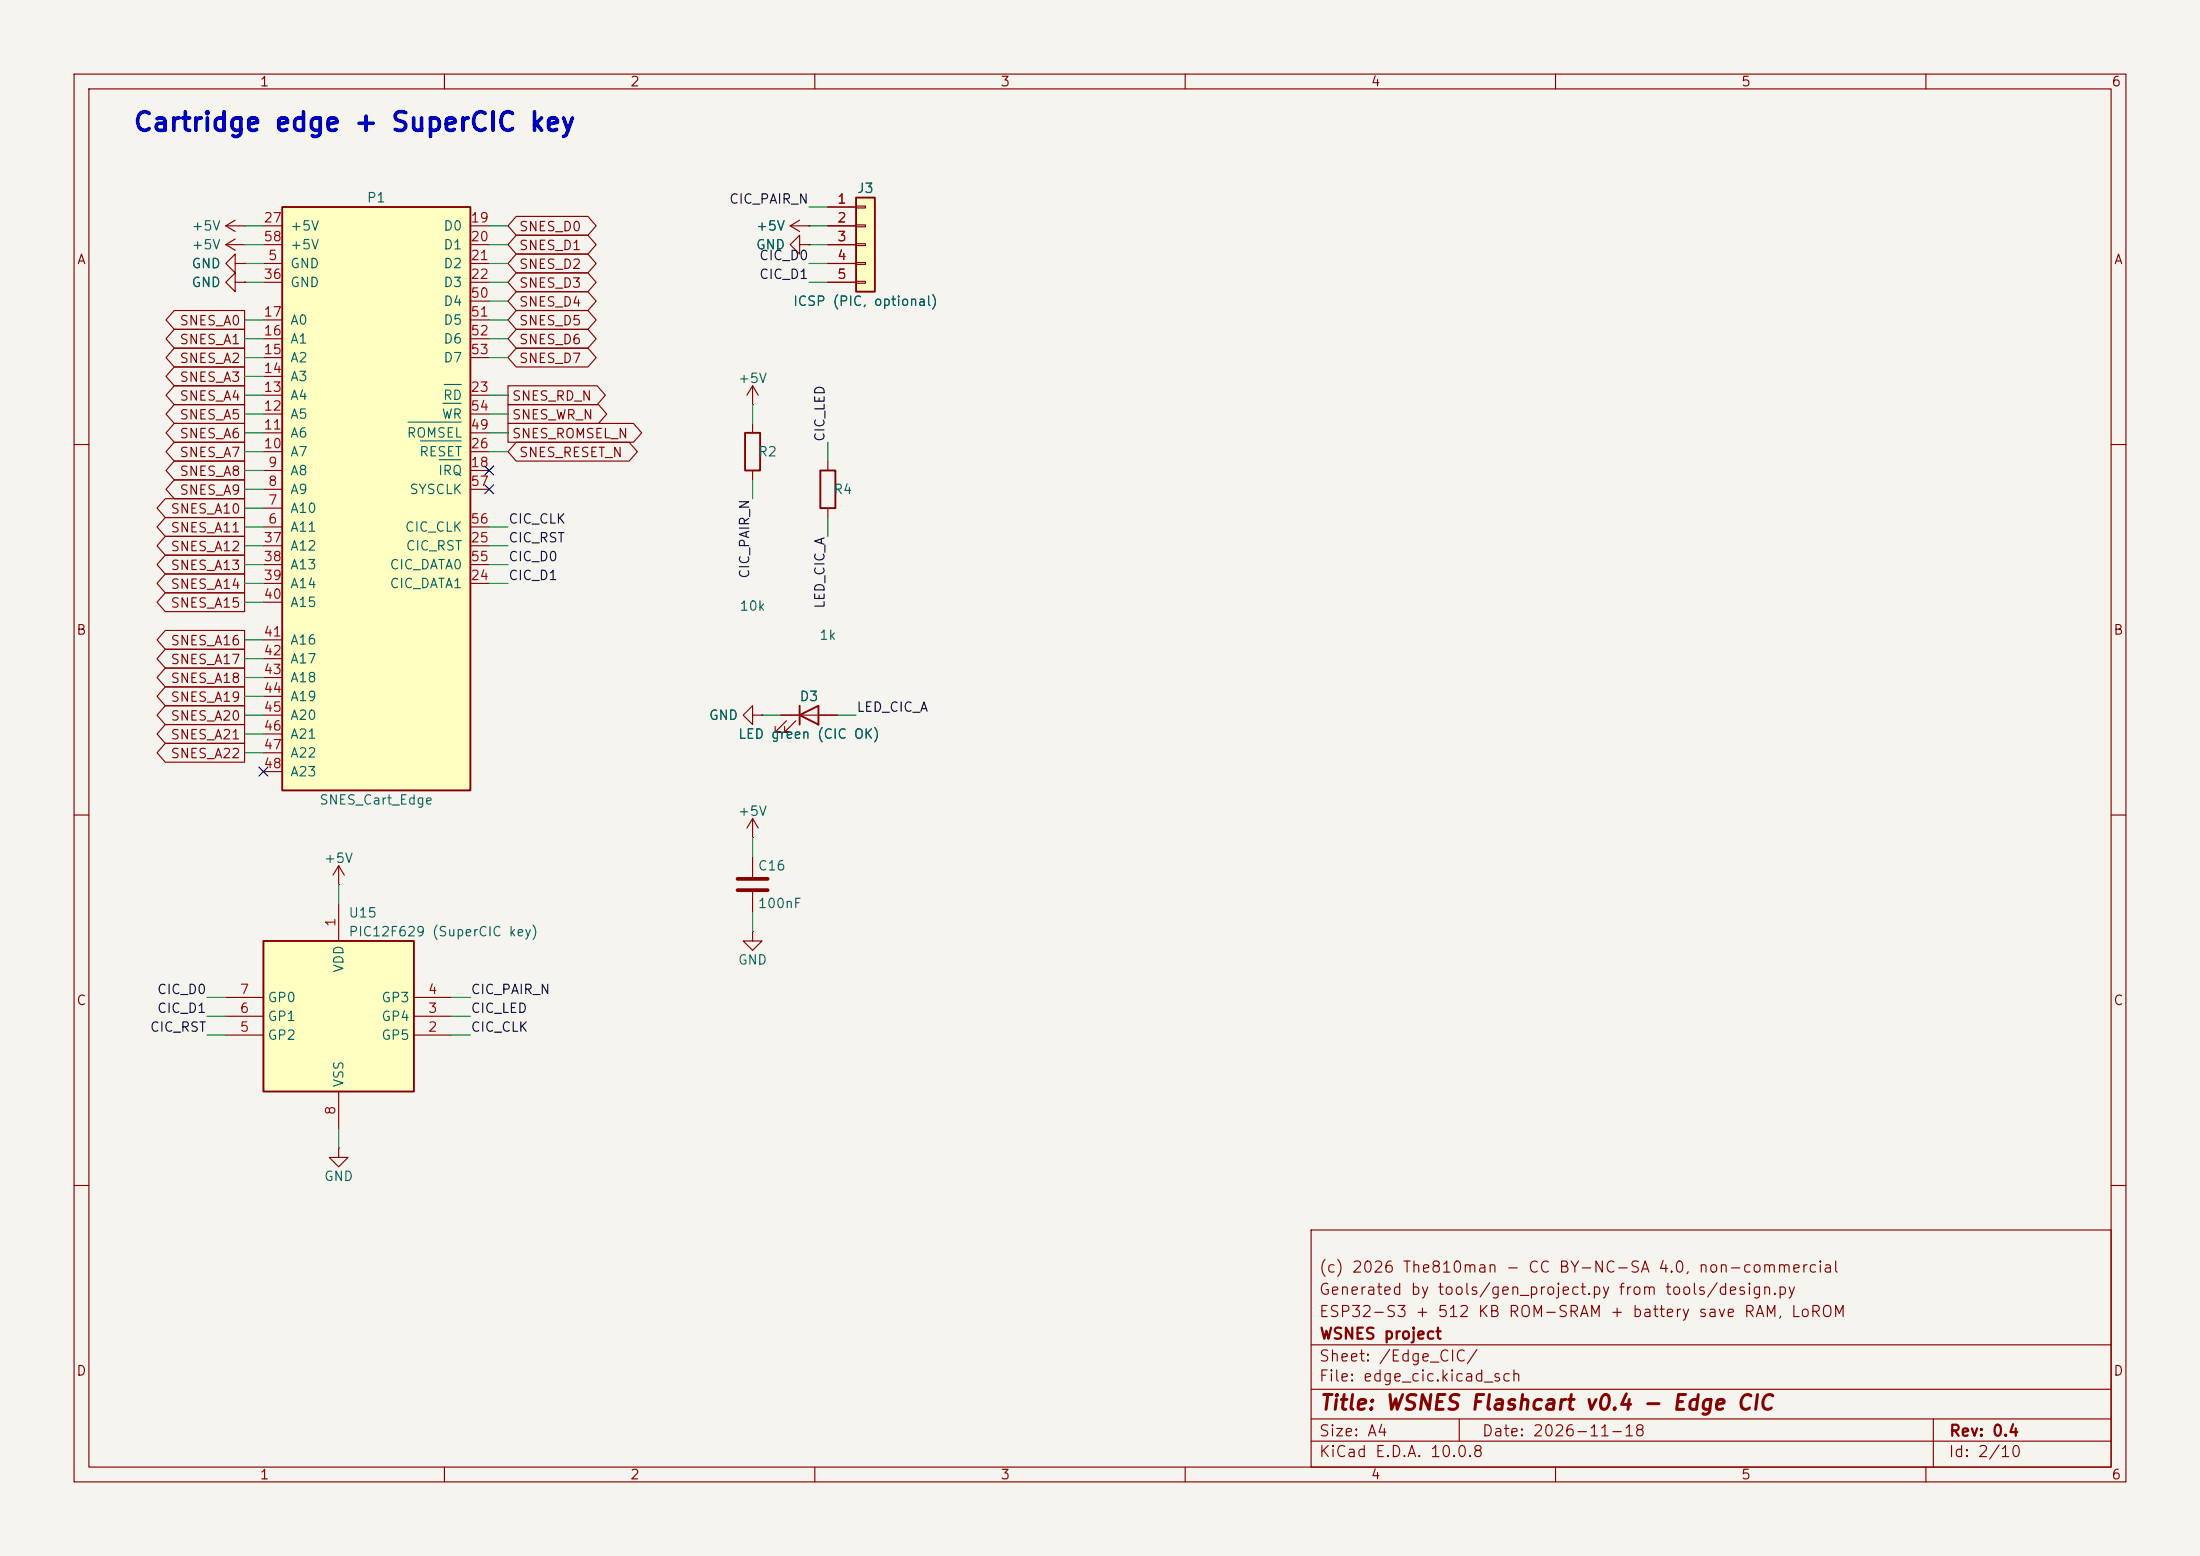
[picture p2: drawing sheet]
<svg xmlns="http://www.w3.org/2000/svg" width="297mm" height="210mm" viewBox="0 0 297 210" stroke-linecap="round" stroke-linejoin="round" font-family="sans-serif">
<path d="M0 0h297v210h-297z" fill="#f5f4ef" stroke="#f5f4ef" stroke-width=".14"/>
<g fill="none" stroke="#840000" stroke-width=".15">
<path d="M10 10h277v190h-277zM12 12h273v186h-273zM60 10v2M110 10v2M160 10v2M210 10v2M260 10v2M30.5 30.5h2.5M30.5 30.5l1.2 .7M31.7 35.6v-1.3l-1.2 1.3 1.2 1.2v-1.2h1.3M31.7 29.7l-1.2 .8M33 35.6h.1"/>
<path d="M33 30.5h.1M106.7 30.5l1.2 .7M106.7 30.5h2.5M107.9 33v-1.2l-1.2 1.2 1.2 1.3v-1.3h1.3M107.9 29.7l-1.2 .8M109.2 33h.1M109.2 30.5h.1M10 60h2M285 60h2M10 110h2M101.6 113h.1M101.6 110.5l-.8 1.3"/>
<path d="M101.6 110.5l.8 1.3M101.6 110.5v2.5M285 110h2M101.6 125.7v1.3h1.3l-1.3 1.3-1.3-1.3h1.3M101.6 125.7h.1M10 160h2M177 166h108v32h-108zM285 160h2M60 198v2M110 198v2M160 198v2M177 194.5h108"/>
<path d="M177 191.5h108M177 187.5h108M177 181.5h108M197 191.5v3M210 198v2M260 198v2M261 191.5v6.5"/>
</g>
<path d="M35.6 127h20.3v20.3h-20.3z" fill="#ffffc2"/>
<path d="M35.6 127h20.3v20.3h-20.3z" fill="none" stroke="#840000" stroke-width=".25"/>
<path d="M30.5 139.7h5.1M30.5 137.2h5.1M30.5 134.6h5.1M45.7 121.9v5.1M55.9 139.7h5.1M55.9 137.2h5.1M55.9 134.6h5.1M45.7 147.3v5.1" fill="none" stroke="#840000" stroke-width=".15"/>
<path d="M38.1 27.9h25.4v78.8h-25.4z" fill="#ffffc2"/>
<path d="M38.1 27.9h25.4v78.8h-25.4z" fill="none" stroke="#840000" stroke-width=".25"/>
<g fill="none" stroke="#840000" stroke-width=".15">
<path d="M35.6 35.6h2.5M35.6 30.5h2.5M35.6 33h2.5M35.6 38.1h2.5M63.5 35.6h2.5M63.5 30.5h2.5M63.5 33h2.5M63.5 38.1h2.5M35.6 58.4h2.5M35.6 55.9h2.5M35.6 53.3h2.5M35.6 50.8h2.5"/>
<path d="M35.6 48.3h2.5M35.6 45.7h2.5M35.6 43.2h2.5M63.5 58.4h2.5M63.5 55.9h2.5M63.5 53.3h2.5M63.5 48.3h2.5M63.5 45.7h2.5M63.5 43.2h2.5M63.5 40.6h2.5M35.6 71.1h2.5M35.6 68.6h2.5"/>
<path d="M35.6 66h2.5M35.6 63.5h2.5M35.6 61h2.5M35.6 78.7h2.5M35.6 73.7h2.5M35.6 76.2h2.5M63.5 71.1h2.5M63.5 66h2.5M63.5 63.5h2.5M63.5 61h2.5M63.5 78.7h2.5M63.5 73.7h2.5"/>
<path d="M63.5 76.2h2.5M35.6 81.3h2.5M35.6 86.4h2.5M35.6 88.9h2.5M35.6 91.4h2.5M35.6 94h2.5M35.6 96.5h2.5M35.6 99.1h2.5M35.6 101.6h2.5M35.6 104.1h2.5M45.7 119.4h.1M45.7 116.8l-.7 1.3"/>
<path d="M45.7 116.8l.8 1.3M45.7 116.8v2.6M101.6 115.6v2.8M101.6 120.4v2.8"/>
</g>
<path d="M55.1 57h7.2M56.8 59.5h5.5M59.8 54.4h2.5M60 51.9h2.3M59.3 62.1h3" fill="none" stroke="#006464" stroke-width=".15"/>
<path d="M99.6 118.6h4M99.6 120.1h4" fill="none" stroke="#840000" stroke-width=".51"/>
<path d="M115.6 26.7h2.5v12.7h-2.5z" fill="#ffffc2"/>
<path d="M115.6 26.7h2.5v12.7h-2.5zM100.6 58.4h2v5.1h-2zM110.7 63.5h2.1v5.1h-2.1zM107.9 96.5l2.6-1.2v2.5zM107.9 95.3v2.5" fill="none" stroke="#840000" stroke-width=".25"/>
<g fill="none" stroke="#840000" stroke-width=".15">
<path d="M30.5 33h2.5M30.5 33l1.2 .8M31.7 38.1v-1.3l-1.2 1.3 1.2 1.3v-1.3h1.3M31.7 32.3l-1.2 .7M33 33h.1M33 38.1h.1M33 35.6h.1M69.7 36.8h9.7l1.1 1.3-1.1 1.3h-9.7l-1.1-1.3zM69.7 39.4h9.7l1.1 1.2-1.1 1.3h-9.7l-1.1-1.3zM69.7 29.2h9.7l1.1 1.3-1.1 1.3h-9.7l-1.1-1.3zM69.7 31.7h9.7l1.1 1.3-1.1 1.3h-9.7l-1.1-1.3zM69.7 34.3h9.7l1.1 1.3-1.1 1.2h-9.7l-1.1-1.2z"/>
<path d="M109.2 30.5h.1M109.2 33h.1M111.8 27.9h3.8M111.8 30.5h3.8M111.8 33h3.8M111.8 35.6h3.8M111.8 38.1h3.8M115.6 27.8h1.2v.3h-1.2zM115.6 30.4h1.2v.2h-1.2zM115.6 32.9h1.2v.2h-1.2zM115.6 35.4h1.2v.3h-1.2zM115.6 38h1.2v.2h-1.2z"/>
<path d="M23.5 54.6h9.5v2.6h-9.5l-1.1-1.3zM23.5 57.1h9.5v2.6h-9.5l-1.1-1.3zM23.5 41.9h9.5v2.6h-9.5l-1.1-1.3zM23.5 59.7h9.5v2.5h-9.5l-1.1-1.2zM23.5 44.4h9.5v2.6h-9.5l-1.1-1.3zM23.5 47h9.5v2.5h-9.5l-1.1-1.2zM23.5 49.5h9.5v2.6h-9.5l-1.1-1.3zM23.5 52.1h9.5v2.5h-9.5l-1.1-1.3zM68.6 52.1h12l1.1 1.2-1.1 1.3h-12zM68.6 54.6h12.2l1.1 1.3-1.1 1.3h-12.2zM68.6 57.1h16.9l1.1 1.3-1.1 1.3h-16.9zM69.7 41.9h9.7l1.1 1.3-1.1 1.3h-9.7l-1.1-1.3z"/>
<path d="M69.7 44.4h9.7l1.1 1.3-1.1 1.3h-9.7l-1.1-1.3zM69.7 47h9.7l1.1 1.3-1.1 1.2h-9.7l-1.1-1.2zM69.7 59.7h15.2l1.1 1.3-1.1 1.2h-15.2l-1.1-1.2zM101.6 54.6h.1M101.6 52.1v2.5M101.6 57.2v1.2M101.6 52.1l-.8 1.2M101.6 52.1l.8 1.2M22.3 67.3h10.7v2.6h-10.7l-1.1-1.3zM22.3 69.8h10.7v2.6h-10.7l-1.1-1.3zM22.3 72.4h10.7v2.5h-10.7l-1.1-1.2zM22.3 74.9h10.7v2.6h-10.7l-1.1-1.3z"/>
<path d="M22.3 77.5h10.7v2.5h-10.7l-1.1-1.3zM23.5 62.2h9.5v2.6h-9.5l-1.1-1.3zM23.5 64.8h9.5v2.5h-9.5l-1.1-1.3zM101.6 63.5v1.3M111.8 62.2v1.3M111.8 68.6v1.3M22.3 80h10.7v2.6h-10.7l-1.1-1.3zM22.3 85.1h10.7v2.5h-10.7l-1.1-1.2zM22.3 87.6h10.7v2.6h-10.7l-1.1-1.3zM22.3 90.2h10.7v2.5h-10.7l-1.1-1.3zM22.3 92.7h10.7v2.6h-10.7l-1.1-1.3zM22.3 95.2h10.7v2.6h-10.7l-1.1-1.3z"/>
<path d="M22.3 97.8h10.7v2.5h-10.7l-1.1-1.2zM101.6 96.5v-1.2l-1.3 1.2 1.3 1.3v-1.3h1.3M102.9 96.5h.1M105.4 96.5h7.6M106.2 97.3l-1.6 1.5h.8h-.8v-.8M107.4 97.3l-1.5 1.5h.8h-.8v-.8M22.3 100.3h10.7v2.6h-10.7l-1.1-1.3zM45.7 154.9v1.3h1.3l-1.3 1.3-1.3-1.3h1.3M45.7 154.9h.1"/>
</g>
<g fill="none" stroke="#009600" stroke-width=".15">
<path d="M33 33h2.6M33 35.6h2.6M33 38.1h2.6M33 30.5h2.6M66 33h2.6M66 35.6h2.6M66 38.1h2.6M66 30.5h2.6M109.2 33h2.6M109.2 35.6h2.6M109.2 38.1h2.6M109.2 27.9h2.6"/>
<path d="M109.2 30.5h2.6M33 43.2h2.6M33 45.7h2.6M33 48.3h2.6M33 50.8h2.6M33 53.3h2.6M33 55.9h2.6M33 58.4h2.6M66 43.2h2.6M66 45.7h2.6M66 48.3h2.6M66 53.3h2.6"/>
<path d="M66 40.6h2.6M66 55.9h2.6M66 58.4h2.6M101.6 54.6v2.6M111.8 59.7v2.5M33 61h2.6M33 63.5h2.6M33 66h2.6M33 68.6h2.6M33 71.1h2.6M33 73.7h2.6M33 76.2h2.6"/>
<path d="M33 78.7h2.6M66 61h2.6M66 71.1h2.6M66 73.7h2.6M66 76.2h2.6M66 78.7h2.6M101.6 64.8v2.5M111.8 69.9v2.5M33 96.5h2.6M33 99.1h2.6M33 81.3h2.6M33 86.4h2.6"/>
<path d="M33 88.9h2.6M33 91.4h2.6M33 94h2.6M102.9 96.5h2.5M113 96.5h2.6M33 101.6h2.6M45.7 119.4v2.5M101.6 113v2.6M27.9 139.7h2.6M27.9 137.2h2.6M27.9 134.6h2.6M61 139.7h2.5"/>
<path d="M61 137.2h2.5M61 134.6h2.5M101.6 123.2v2.5M45.7 152.4v2.5"/>
</g>
<path d="M65.4 62.9l1.2 1.2M65.4 65.4l1.2 1.2M66.6 62.9l-1.2 1.2M66.6 65.4l-1.2 1.2M35 103.5l1.2 1.2M36.2 103.5l-1.2 1.2" fill="none" stroke="#000084" stroke-width=".15"/>
<text font-size="2.5" fill="#0000c2" x="17.9" y="18.3">Cartridge edge + SuperCIC key</text>
<text font-size="2" fill="#840000" x="178" y="190.8">Title: WSNES Flashcart v0.4 - Edge CIC</text>
<g font-size="1.5" fill="#840000">
<text x="178" y="172.1">(c) 2026 The810man - CC BY-NC-SA 4.0, non-commercial</text>
<text x="178" y="178.1">ESP32-S3 + 512 KB ROM-SRAM + battery save RAM, LoROM</text>
<text x="178" y="175.1">Generated by tools/gen_project.py from tools/design.py</text>
<text x="178" y="184.1">Sheet: /Edge_CIC/</text>
<text x="178" y="181.1">WSNES project</text>
<text x="178" y="186.8">File: edge_cic.kicad_sch</text>
<text x="178" y="197">KiCad E.D.A. 10.0.8</text>
<text x="178" y="194.2">Size: A4</text>
<text x="200" y="194.2">Date: 2026-11-18</text>
<text x="263" y="197">Id: 2/10</text>
<text x="263" y="194.2">Rev: 0.4</text>
</g>
<g font-size="1.3" fill="#840000">
<text x="35" y="12">1</text>
<text x="85" y="12">2</text>
<text x="135" y="12">3</text>
<text x="185" y="12">4</text>
<text x="235" y="12">5</text>
<text x="285" y="12">6</text>
<text x="10.3" y="36">A</text>
<text x="70" y="31.5">SNES_D0</text>
<text x="70" y="34.1">SNES_D1</text>
<text x="285.3" y="36">A</text>
<text x="70" y="39.2">SNES_D3</text>
<text x="70" y="41.7">SNES_D4</text>
<text x="70" y="36.6">SNES_D2</text>
<text x="24.2" y="44.2">SNES_A0</text>
<text x="24.2" y="46.8">SNES_A1</text>
<text x="70" y="44.2">SNES_D5</text>
<text x="70" y="46.8">SNES_D6</text>
<text x="24.2" y="49.3">SNES_A2</text>
<text x="24.2" y="51.9">SNES_A3</text>
<text x="70" y="49.3">SNES_D7</text>
<text x="24.2" y="56.9">SNES_A5</text>
<text x="24.2" y="59.5">SNES_A6</text>
<text x="24.2" y="54.4">SNES_A4</text>
<text x="69" y="54.4">SNES_RD_N</text>
<text x="69" y="56.9">SNES_WR_N</text>
<text x="69" y="59.5">SNES_ROMSEL_N</text>
<text x="24.2" y="64.6">SNES_A8</text>
<text x="24.2" y="62">SNES_A7</text>
<text x="70" y="62">SNES_RESET_N</text>
<text x="22.9" y="69.6">SNES_A10</text>
<text x="24.2" y="67.1">SNES_A9</text>
<text x="22.9" y="72.2">SNES_A11</text>
<text x="22.9" y="74.7">SNES_A12</text>
<text x="22.9" y="77.3">SNES_A13</text>
<text x="22.9" y="82.3">SNES_A15</text>
<text x="22.9" y="79.8">SNES_A14</text>
<text x="10.2" y="86">B</text>
<text x="22.9" y="87.4">SNES_A16</text>
<text x="22.9" y="90">SNES_A17</text>
<text x="285.2" y="86">B</text>
<text x="22.9" y="92.5">SNES_A18</text>
<text x="22.9" y="95">SNES_A19</text>
<text x="22.9" y="97.6">SNES_A20</text>
<text x="22.9" y="100.1">SNES_A21</text>
<text x="22.9" y="102.7">SNES_A22</text>
<text x="10.2" y="136">C</text>
<text x="285.2" y="136">C</text>
<text x="10.2" y="186">D</text>
<text x="285.2" y="186">D</text>
<text x="35" y="200">1</text>
<text x="85" y="200">2</text>
<text x="135" y="200">3</text>
<text x="185" y="200">4</text>
<text x="235" y="200">5</text>
<text x="285" y="200">6</text>
</g>
<g font-size="1.3" fill="#006464">
<text x="49.4" y="27.6">P1</text>
<text x="115.6" y="26.4">J3</text>
<text x="25.8" y="31.4">+5V</text>
<text x="25.8" y="34">+5V</text>
<text x="39.1" y="31.4">+5V</text>
<text x="39.1" y="34">+5V</text>
<text x="59.8" y="31.4">D0</text>
<text x="59.8" y="34">D1</text>
<text x="102" y="34">GND</text>
<text x="102" y="31.4">+5V</text>
<text x="25.8" y="36.5">GND</text>
<text x="25.8" y="39.1">GND</text>
<text x="39.1" y="36.5">GND</text>
<text x="39.1" y="39.1">GND</text>
<text x="59.8" y="36.5">D2</text>
<text x="59.8" y="39.1">D3</text>
<text x="59.8" y="41.6">D4</text>
<text x="107" y="41.6">ICSP (PIC, optional)</text>
<text x="39.1" y="46.7">A1</text>
<text x="39.1" y="44.1">A0</text>
<text x="59.8" y="44.1">D5</text>
<text x="59.8" y="46.7">D6</text>
<text x="39.1" y="51.8">A3</text>
<text x="39.1" y="49.2">A2</text>
<text x="59.8" y="49.2">D7</text>
<text x="99.5" y="52">+5V</text>
<text x="39.1" y="59.4">A6</text>
<text x="39.1" y="56.8">A5</text>
<text x="39.1" y="54.3">A4</text>
<text x="54.8" y="59.4">ROMSEL</text>
<text x="59.5" y="56.8">WR</text>
<text x="59.7" y="54.3">RD</text>
<text x="39.1" y="64.5">A8</text>
<text x="39.1" y="61.9">A7</text>
<text x="56.5" y="61.9">RESET</text>
<text x="59.1" y="64.5">IRQ</text>
<text x="102.3" y="61.9">R2</text>
<text x="39.1" y="69.5">A10</text>
<text x="39.1" y="67">A9</text>
<text x="55.2" y="67">SYSCLK</text>
<text x="112.4" y="67">R4</text>
<text x="39.1" y="72.1">A11</text>
<text x="39.1" y="74.6">A12</text>
<text x="39.1" y="77.2">A13</text>
<text x="52.5" y="77.2">CIC_DATA0</text>
<text x="54.6" y="72.1">CIC_CLK</text>
<text x="54.7" y="74.6">CIC_RST</text>
<text x="39.1" y="79.7">A14</text>
<text x="39.1" y="82.2">A15</text>
<text x="52.5" y="79.7">CIC_DATA1</text>
<text x="99.7" y="82.8">10k</text>
<text x="39.1" y="87.3">A16</text>
<text x="39.1" y="89.9">A17</text>
<text x="110.5" y="86.7">1k</text>
<text x="39.1" y="92.4">A18</text>
<text x="39.1" y="94.9">A19</text>
<text x="107.9" y="94.9">D3</text>
<text x="39.1" y="97.5">A20</text>
<text x="39.1" y="100">A21</text>
<text x="95.6" y="97.5">GND</text>
<text x="99.6" y="100">LED green (CIC OK)</text>
<text x="39.1" y="102.6">A22</text>
<text x="39.1" y="105.1">A23</text>
<text x="43" y="108.9">SNES_Cart_Edge</text>
<text x="99.5" y="110.4">+5V</text>
<text x="43.7" y="116.8">+5V</text>
<text x="102.2" y="117.8">C16</text>
<text x="47" y="124.2">U15</text>
<text x="102.2" y="122.9">100nF</text>
<text x="46.7" y="131.4" transform="rotate(-90 46.7 131.4)">VDD</text>
<text x="47" y="126.7">PIC12F629 (SuperCIC key)</text>
<text x="99.5" y="130.5">GND</text>
<text x="36" y="135.6">GP0</text>
<text x="51.4" y="135.6">GP3</text>
<text x="36" y="140.7">GP2</text>
<text x="36" y="138.1">GP1</text>
<text x="51.4" y="140.7">GP5</text>
<text x="51.4" y="138.1">GP4</text>
<text x="46.7" y="146.8" transform="rotate(-90 46.7 146.8)">VSS</text>
<text x="43.7" y="159.7">GND</text>
</g>
<g font-size="1.3" fill="#0f0f0f">
<text x="98.3" y="27.8">CIC_PAIR_N</text>
<text x="102.4" y="35.4">CIC_D0</text>
<text x="102.4" y="38">CIC_D1</text>
<text x="111.6" y="59.7" transform="rotate(-90 111.6 59.7)">CIC_LED</text>
<text x="68.6" y="71">CIC_CLK</text>
<text x="68.6" y="73.5">CIC_RST</text>
<text x="68.6" y="76.1">CIC_D0</text>
<text x="68.6" y="78.6">CIC_D1</text>
<text x="101.5" y="78.2" transform="rotate(-90 101.5 78.2)">CIC_PAIR_N</text>
<text x="111.6" y="82.2" transform="rotate(-90 111.6 82.2)">LED_CIC_A</text>
<text x="115.5" y="96.4">LED_CIC_A</text>
<text x="21.1" y="137">CIC_D1</text>
<text x="21.1" y="134.5">CIC_D0</text>
<text x="63.5" y="137">CIC_LED</text>
<text x="63.5" y="134.5">CIC_PAIR_N</text>
<text x="20.2" y="139.6">CIC_RST</text>
<text x="63.5" y="139.6">CIC_CLK</text>
</g>
<g font-size="1.3" fill="#a90000">
<text x="112.9" y="27.8">1</text>
<text x="35.5" y="30.3">27</text>
<text x="35.5" y="32.9">58</text>
<text x="36.1" y="35.4">5</text>
<text x="63.4" y="30.3">19</text>
<text x="63.4" y="32.9">20</text>
<text x="63.4" y="35.4">21</text>
<text x="112.9" y="30.3">2</text>
<text x="112.9" y="32.9">3</text>
<text x="112.9" y="35.4">4</text>
<text x="35.5" y="38">36</text>
<text x="63.4" y="38">22</text>
<text x="63.4" y="40.5">50</text>
<text x="112.9" y="38">5</text>
<text x="35.5" y="45.6">16</text>
<text x="35.5" y="43">17</text>
<text x="63.4" y="43">51</text>
<text x="63.4" y="45.6">52</text>
<text x="35.5" y="53.2">13</text>
<text x="35.5" y="50.7">14</text>
<text x="35.5" y="48.1">15</text>
<text x="63.4" y="53.2">23</text>
<text x="63.4" y="48.1">53</text>
<text x="35.5" y="58.3">11</text>
<text x="35.5" y="55.7">12</text>
<text x="63.4" y="58.3">49</text>
<text x="63.4" y="55.7">54</text>
<text x="35.5" y="60.8">10</text>
<text x="36.1" y="65.9">8</text>
<text x="36.1" y="63.4">9</text>
<text x="63.4" y="63.4">18</text>
<text x="63.4" y="60.8">26</text>
<text x="63.4" y="65.9">57</text>
<text x="36.1" y="71">6</text>
<text x="36.1" y="68.4">7</text>
<text x="63.4" y="71">56</text>
<text x="35.5" y="73.5">37</text>
<text x="35.5" y="76.1">38</text>
<text x="63.4" y="73.5">25</text>
<text x="63.4" y="76.1">55</text>
<text x="35.5" y="78.6">39</text>
<text x="35.5" y="81.1">40</text>
<text x="63.4" y="78.6">24</text>
<text x="35.5" y="86.2">41</text>
<text x="35.5" y="88.8">42</text>
<text x="35.5" y="91.3">43</text>
<text x="35.5" y="93.8">44</text>
<text x="35.5" y="96.4">45</text>
<text x="35.5" y="98.9">46</text>
<text x="35.5" y="101.5">47</text>
<text x="35.5" y="104">48</text>
<text x="45.6" y="125.2" transform="rotate(-90 45.6 125.2)">1</text>
<text x="32.3" y="137">6</text>
<text x="32.3" y="134.5">7</text>
<text x="57.7" y="137">3</text>
<text x="57.7" y="134.5">4</text>
<text x="32.3" y="139.6">5</text>
<text x="57.7" y="139.6">2</text>
<text x="45.6" y="150.6" transform="rotate(-90 45.6 150.6)">8</text>
</g>
</svg>
